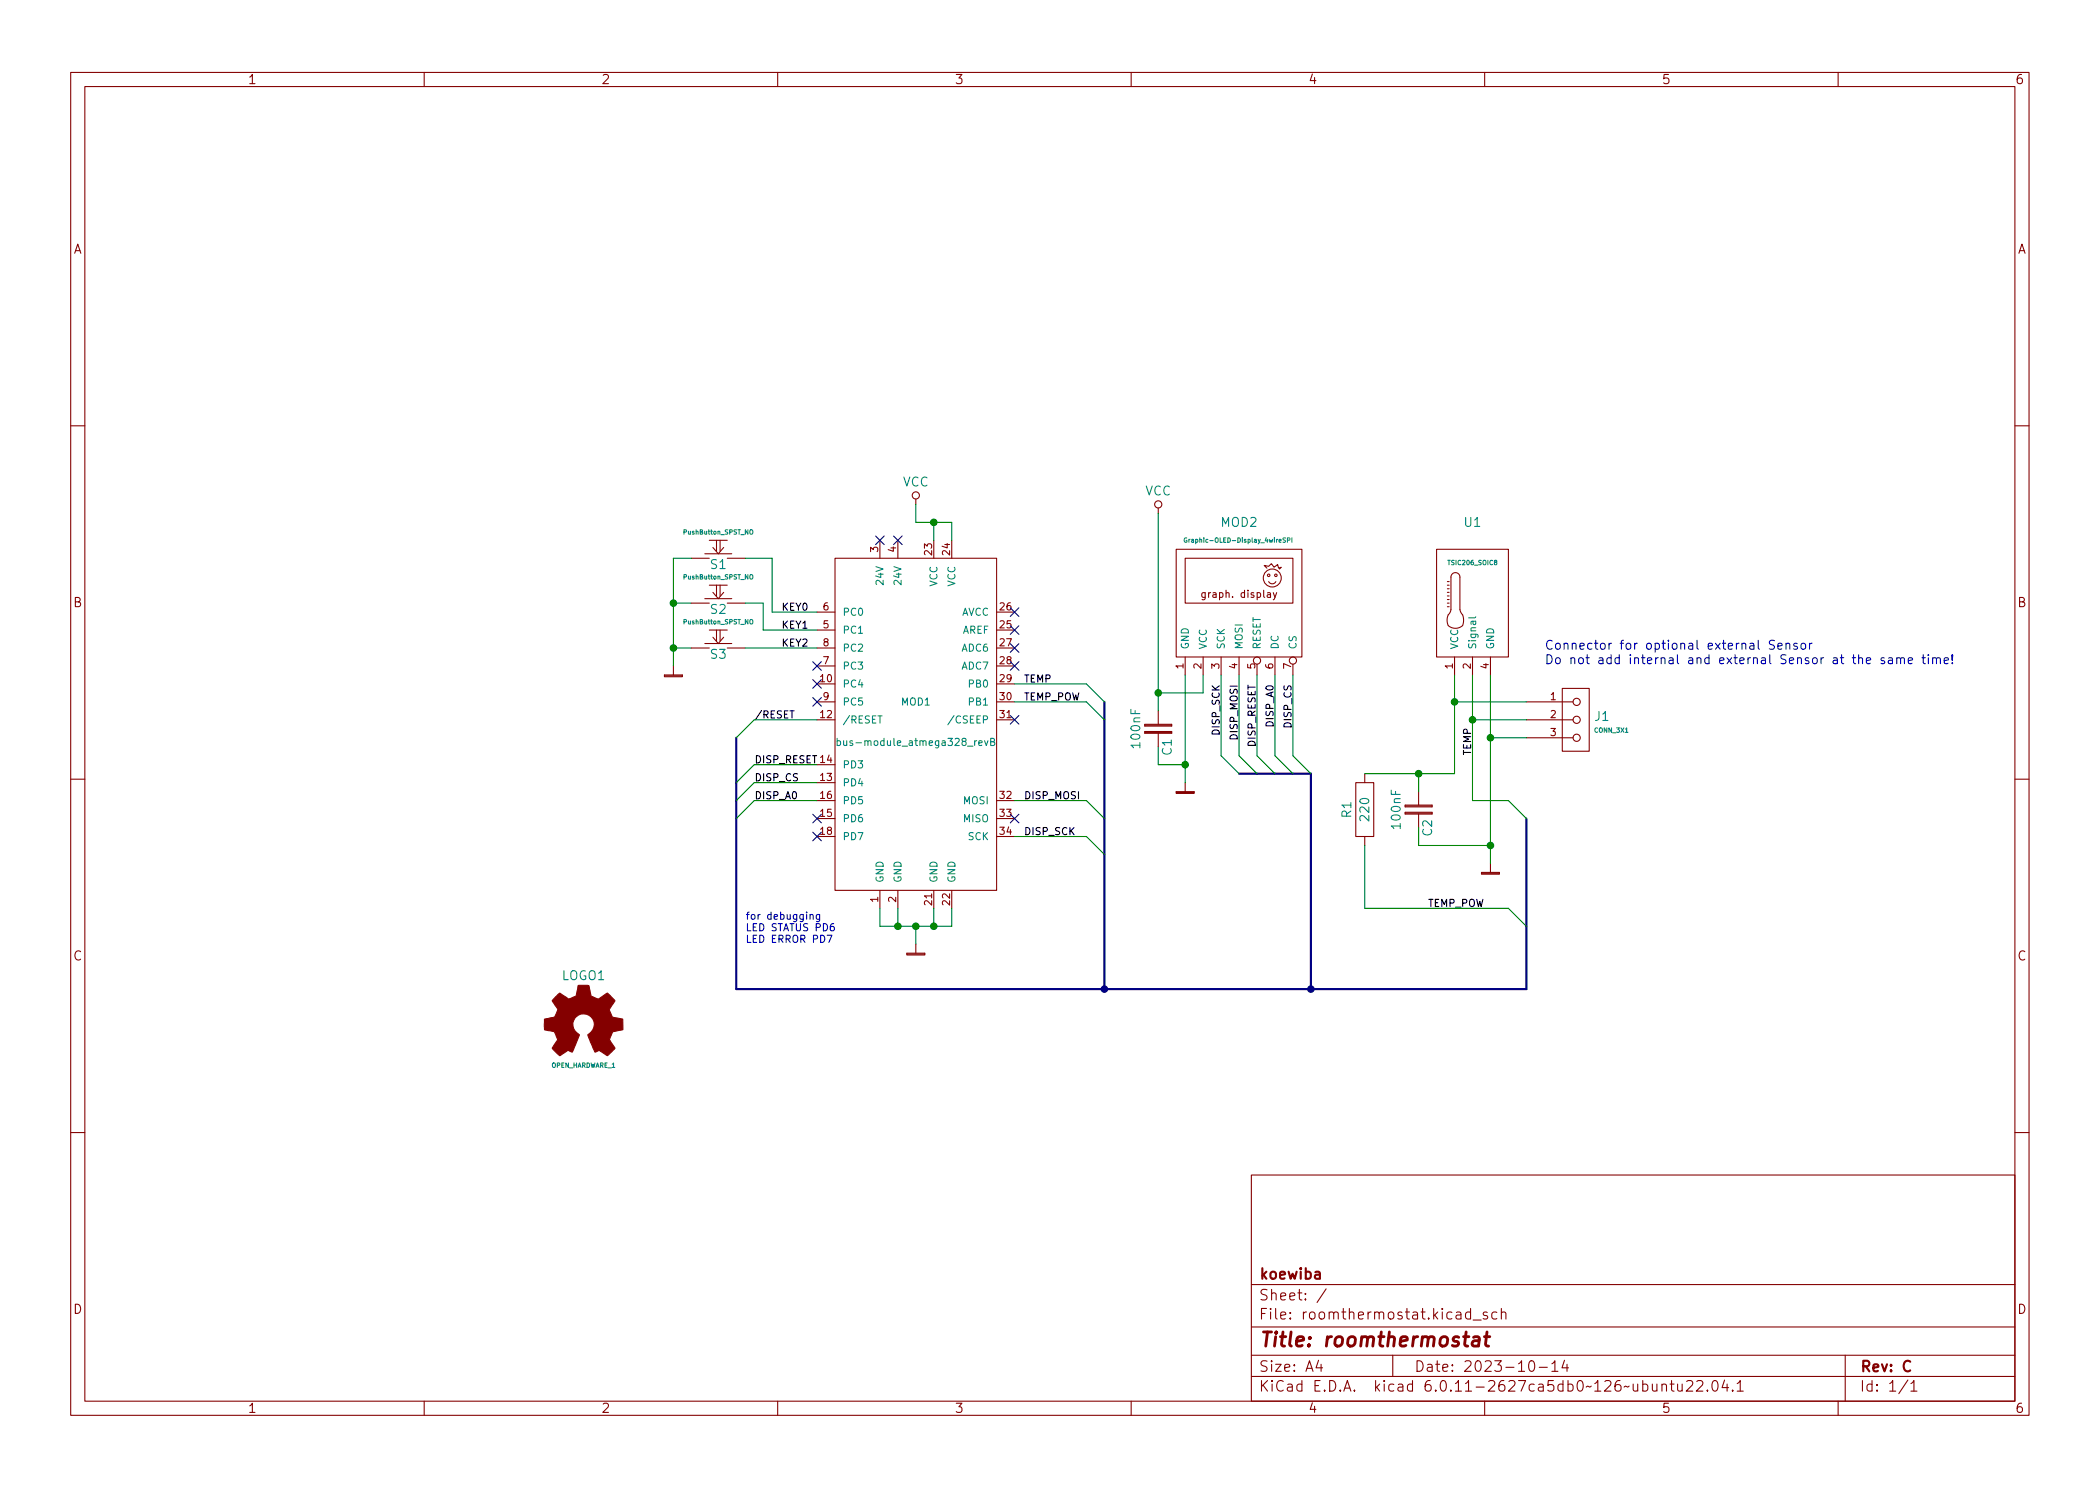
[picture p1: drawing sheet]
<svg xmlns="http://www.w3.org/2000/svg" width="297mm" height="210mm" viewBox="0 0 297 210" stroke-linecap="round" stroke-linejoin="round" font-family="sans-serif">
<g fill="none" stroke="#840000" stroke-width=".15">
<path d="M10 10.2h277v190.1h-277zM12 12.2h273v186.1h-273zM60 10.2v2M110 10.2v2M160 10.2v2M210 10.2v2M260 10.2v2M10 60.2h2M97.8 79h2.5M99.7 78.4h3.8M100.3 76.4h2.6M100.8 77.5l.8 .9 .8-.9"/>
<path d="M101.3 76.4v1.6M101.9 76.4v1.6M102.9 79h2.5M118.1 79h22.9v47h-22.9zM124.5 76.4v2.6M127 76.4v2.6M129.5 70.6v.8M132.1 76.4v2.6M134.6 76.4v2.6M163.8 71.9v.7M166.4 77.7h17.7v15.3h-17.7zM167.6 79h15.3v6.3h-15.3z"/>
<path d="M203.2 77.7h10.2v15.3h-10.2zM285 60.2h2M94 95.6h2.5M94 95.5h2.5v.3h-2.5zM95.2 94.2v1.3M97.8 85.3h2.5M97.8 91.7h2.5M99.7 84.7h3.8M99.7 91.1h3.8M100.3 82.8h2.6M100.3 89.1h2.6M100.8 83.8l.8 .9 .8-.9"/>
<path d="M100.8 90.2l.8 .9 .8-.9M101.3 82.8v1.5M101.3 89.1v1.6M101.9 82.8v1.5M101.9 89.1v1.6M102.9 85.3h2.5M102.9 91.7h2.5M115.6 99.3h2.5M115.6 96.8h2.5M115.6 89.1h2.5M115.6 86.6h2.5M115.6 91.7h2.5"/>
<path d="M115.6 94.2h2.5M141 99.3h2.5M141 96.8h2.5M141 89.1h2.5M141 86.6h2.5M141 91.7h2.5M141 94.2h2.5M167.6 93v2.5M170.2 93v2.5M172.7 93v2.5M174.3 84.4v.1M175.3 93v2.5"/>
<path d="M177.8 94v1.5M179.2 80.4l-.4-.4 .7 .1 .3-.3 .4 .5 .5-.4 .1 .5 .4-.1-.2 .2M179.5 82.3a.57 .57 0 0 0 .5 .3 .57 .57 0 0 0 .5-.3M180.1 83.9l.2 .6M180.3 93v2.5M180.6 83.9l-.4 .9-.1 .1M182.9 94v1.5M204.7 85.8h.3M204.7 85.3h.3M204.7 84.8h.3M204.7 84.3h.3M204.7 83.8h.3"/>
<path d="M204.7 83.3h.3M204.7 82.8h.3M204.7 82.3h.3M205.4 81.2a.64 .64 0 0 1 .7-.1 .64 .64 0 0 1 .4 .6l.1 4.8a1.93 1.93 0 0 1 .2 2.1 1.43 1.43 0 0 1-2-.2 1.9 1.9 0 0 1 .4-1.9v-4.9zM205.7 93v2.5M208.3 93v2.5M210.8 93v2.5M215.9 99.3h6.6M221 97.4h3.8v8.9h-3.8zM10 110.2h2M115.6 101.8h2.5M115.6 110.7h2.5"/>
<path d="M115.6 108.2h2.5M115.6 115.8h2.5M115.6 113.3h2.5M115.6 118.4h2.5M141 101.8h2.5M141 115.8h2.5M141 113.3h2.5M141 118.4h2.5M142.4 101.5h.6M161.9 102.6h3.8M161.9 102.5h3.8v.2h-3.8M161.9 103.5h3.8v.3h-3.8"/>
<path d="M161.9 103.6h3.8M163.8 100.6v1.9M163.8 103.8v1.9M166.4 112.1h2.5M166.4 112h2.5v.3h-2.5zM167.6 110.7v1.3M191.8 110.7h2.5v7.7h-2.5zM193 109.5v1.2M193 118.4v1.2M198.8 114h3.8M198.8 113.9h3.8v.3h-3.8M198.8 114.9h3.8v.3h-3.8"/>
<path d="M198.8 115.1h3.8M200.7 112v1.9M200.7 115.2v1.9M215.9 101.8h6.6M215.9 104.4h6.6M285 110.2h2M124.5 126v2.5M127 126v2.5M128.3 135h2.5M128.3 134.9h2.5v.2h-2.5zM129.5 133.6v1.3M131.8 126.5v.6"/>
<path d="M132.1 126v2.5M134.6 126v2.5M209.5 123.6h2.6M209.5 123.4h2.6v.3h-2.6zM210.8 122.2v1.2M10 160.2h2M177 166.3h108v32h-108zM285 160.2h2M60 198.3v2M110 198.3v2M160 198.3v2M177 194.8h108"/>
<path d="M177 191.8h108M177 187.8h108M177 181.8h108M182.5 186.5l.1 .1h-.1h-.1l.1-.1v.1M182.5 185.7l.1 .1h-.1h-.1l.1-.1v.1M184.6 183.8l.1 .1h-.1v-.1v.1M184.6 183l.1 .1h-.1v-.1v.1M187.6 182.4l-1.3 1.9M197 191.8v3M208.4 186.8h1.1M210 198.3v2M210.4 185.7l-.4-.1-.2 .2 .1 .3 .5 .1v.1v.3h-.2h-.4"/>
<path d="M211.7 185.7l-.4-.1-.3 .3v.4l.1 .3h.2h.4M212.4 185.8a.37 .37 0 0 1 .6 0v.8M212.4 185.1v1.5M217.7 193.5h1.2M219.5 193l.4-.5v1.5M219.5 194h.9M221.3 192.5l-.4 1h1M221.6 193v1M238.6 195.5l.2-.2 .5 .1a.41 .41 0 0 1 .1 .6l-.9 .8h.9M240 195.5l.2-.2 .5 .1a.41 .41 0 0 1 .1 .6l-.9 .8h1M241.5 196.7l.1 .1h-.1h-.1l.1-.1v.1M242.4 195.4a.36 .36 0 0 1 .5 .2 .77 .77 0 0 1-.4 1.2 1 1 0 0 1-.1-1.4z"/>
<path d="M243.9 195.3l-.3 1h.9M244.3 195.8v1M245.1 196.7v.1h-.1l.1-.1v.1M245.7 195.8l.4-.5v1.5M245.7 196.8h.9M260 198.3v2M261 191.8v6.5M270.3 195.8l.4-.5v1.5M270.3 196.8h.9"/>
<circle cx="129.5" cy="70.1" r=".51"/>
<circle cx="163.8" cy="71.4" r=".51"/>
<circle cx="177.8" cy="93.5" r=".51"/>
<circle cx="179.5" cy="81.4" r=".18"/>
<circle cx="180" cy="81.8" r="1.27"/>
<circle cx="180.5" cy="81.4" r=".18"/>
<circle cx="182.9" cy="93.5" r=".51"/>
<circle cx="223" cy="99.3" r=".51"/>
<circle cx="223" cy="104.4" r=".51"/>
<circle cx="223" cy="101.8" r=".51"/>
</g>
<path d="M210 189.1h.7M210.3 188.5l-.2 1.7 .1 .2 .4 .1" fill="none" stroke="#840000" stroke-width=".4"/>
<g fill="none" stroke="#008484" stroke-width=".15">
<path d="M106.1 75h.1h.3l-.1 .6-.3-.1zM180.6 76.3v.4M180.7 76.3l-.1 .1M180.9 76.5h.3v-.2l-.3 .1 .1 .3h.2M181.8 76.1l-.3 .1a.27 .27 0 0 0 .3 .3v.2h-.3M182.1 76.4h.3v-.2l-.3-.1v.6M182.7 76.1v.6M211.5 79.5l-.1-.1 .1-.1h.2v.2a.25 .25 0 0 0-.3 .1 .25 .25 0 0 0 0 .3h.3v-.2l-.1-.2M106.1 81.4l.1-.1 .3 .1-.1 .5-.3-.1zM106.1 87.7h.1h.3l-.1 .6-.3-.1zM208.7 87.3l-.1 .1h-.9M124.2 101.3h.6"/>
<path d="M136.8 105.6h.8M137.9 104.8v.7M138.2 104.8l-.3 .2M138.4 105.1l.5-.1v-.1l-.3-.1-.2 .2 .1 .4h.4M139.1 101.8h.5l.1-.2-.1-.2-.5-.1v1M139.3 104.8l.2 .7 .2-.7M140.1 105l.5-.1 .1-.1-.1-.2-.5-.1v1h.4l.2-.1v-.3l-.2-.1M160 100.4v.6h1.2M196.8 111.8v.6h1.3M229.9 103.6h.4"/>
</g>
<path d="M78.6 141l.6-.5 1.2 .8h.3l.8-.4 .3-1.5h1.3h.2l.3 1.5 1 .5 1.3-.9 1.1 1-.2 .3a1.79 1.79 0 0 0-.6 1.2l.4 .9 1.5 .3v1.5l-1.4 .3-.5 1.1 .8 1.2-.1 .2-1 .9-1.2-.8-.5 .3-1.1-2.5a1.54 1.54 0 0 0 .4-2.6 1.54 1.54 0 0 0-2.5 1 1.97 1.97 0 0 0 1 1.6l-1.1 2.5-.6-.3-1.2 .7-1-1 .8-1.2-.5-1.1-1.4-.3v-1.5l1.2-.2a.83 .83 0 0 0 .6-.8l.1-.4-.8-1.2z" fill="#840000" stroke="#840000" stroke-width=".15"/>
<path d="M111.7 100.6h.6" fill="none" stroke="#000" stroke-width=".15"/>
<g fill="none" stroke="#0000c2" stroke-width=".15">
<path d="M227.6 91v.9M228 91l-.3 .1-.1 .2M237.3 92.6v1.1l.1 .2M240 90.6v1.1l.2 .2M248.7 90.6v1.1l.2 .2M250.3 92.6v1.1l.2 .2M252.6 92.7l-.5-.1-.2 .3 .1 .3 .6 .2v.4l-.2 .1-.5-.1M259.3 93.1h.5l.1 .8M259.9 93.4h-.4a.25 .25 0 0 0-.2 .3 .25 .25 0 0 0 .2 .2l.4-.1M262 93.1h.5M262.2 92.6v1.1v.1l.3 .1M266.5 93.1h-.3l-.2 .1 .1 .2 .4 .1v.3h-.5"/>
<path d="M271.9 93.1h.4M272 92.6v1.1l.1 .1 .2 .1M115.9 129.4v.8l-.2 .2h-.2M115.9 129.4h-.3l-.1 .2v.4h.4"/>
</g>
<path d="M156.2 99.3v40.6M104.1 104.4v35.5h111.8v-24.1M175.3 109.5h10.1v30.4" fill="none" stroke="#000084" stroke-width=".3"/>
<g fill="none" stroke="#008400" stroke-width=".15">
<path d="M97.8 79h-2.6v15.2M105.4 79h3.8v7.6h6.4M129.5 71.4v2.5h5.1v2.5M132.1 73.9v2.5M163.8 72.6v28M95.2 91.7h2.6M95.2 85.3h2.6M105.4 91.7h10.2M105.4 85.3h2.5v3.8h7.7M143.5 99.3h10.2l2.5 2.5M143.5 96.8h10.2l2.5 2.5M167.6 95.5v15.2"/>
<path d="M170.2 95.5v2.5h-6.4M172.7 95.5v11.4l2.6 2.6M175.3 95.5v11.4l2.5 2.6M177.8 95.5v11.4l2.5 2.6M180.3 95.5v11.4l2.6 2.6M182.9 95.5v11.4l2.5 2.6M205.7 99.3h10.2M205.7 95.5v14h-12.7M208.3 95.5v17.8h5.1l2.5 2.5M210.8 95.5v26.7M115.6 113.3h-8.9l-2.6 2.5M115.6 110.7h-8.9l-2.6 2.6"/>
<path d="M115.6 101.8h-8.9l-2.6 2.6M115.6 108.2h-8.9l-2.6 2.5M143.5 113.3h10.2l2.5 2.5M143.5 118.4h10.2l2.5 2.5M163.8 105.7v2.5h3.8M193 119.6v8.9h20.4l2.5 2.6M200.7 109.5v2.5M200.7 117.1v2.5h10.1M208.3 101.8h7.6M210.8 104.4h5.1M124.5 128.5v2.6h10.1v-2.6M127 128.5v2.6"/>
<path d="M129.5 131.1v2.5M132.1 128.5v2.6"/>
</g>
<g fill="none" stroke="#000084" stroke-width=".15">
<path d="M123.9 75.8l1.2 1.3M125.1 75.8l-1.2 1.3M126.4 75.8l1.2 1.3M127.6 75.8l-1.2 1.3M115 96.2l1.2 1.2M115 93.6l1.2 1.2M115 98.7l1.2 1.2M116.2 96.2l-1.2 1.2M116.2 93.6l-1.2 1.2M116.2 98.7l-1.2 1.2M142.9 86l1.2 1.2M142.9 88.5l1.2 1.3"/>
<path d="M142.9 91.1l1.2 1.2M142.9 93.6l1.2 1.2M144.1 86l-1.2 1.2M144.1 88.5l-1.2 1.3M144.1 91.1l-1.2 1.2M144.1 93.6l-1.2 1.2M115 117.7l1.2 1.3M115 115.2l1.2 1.2M116.2 117.7l-1.2 1.3M116.2 115.2l-1.2 1.2M142.9 115.2l1.2 1.2M142.9 101.2l1.2 1.3"/>
<path d="M144.1 115.2l-1.2 1.2M144.1 101.2l-1.2 1.3"/>
</g>
<g fill="#008400" stroke="#008400" stroke-width=".15">
<circle cx="95.2" cy="85.3" r=".46"/>
<circle cx="95.2" cy="91.7" r=".46"/>
<circle cx="132.1" cy="73.9" r=".46"/>
<circle cx="163.8" cy="98" r=".46"/>
<circle cx="167.6" cy="108.2" r=".46"/>
<circle cx="210.8" cy="119.6" r=".46"/>
<circle cx="208.3" cy="101.8" r=".46"/>
<circle cx="205.7" cy="99.3" r=".46"/>
<circle cx="210.8" cy="104.4" r=".46"/>
<circle cx="200.7" cy="109.5" r=".46"/>
<circle cx="127" cy="131.1" r=".46"/>
<circle cx="129.5" cy="131.1" r=".46"/>
<circle cx="132.1" cy="131.1" r=".46"/>
</g>
<g fill="#000084" stroke="#000084" stroke-width=".15">
<circle cx="156.2" cy="139.9" r=".46"/>
<circle cx="185.4" cy="139.9" r=".46"/>
</g>
<g font-size="2.8" fill="#840000">
<text x="178" y="191.2">Title:</text>
<text x="187.3" y="191.2">roomthermostat</text>
</g>
<g font-size="2.1" fill="#840000">
<text x="178" y="184.5">Sheet:</text>
<text x="178" y="181.5">koewiba</text>
<text x="178" y="187.2">File:</text>
<text x="184.4" y="187.2">roomthermostat.kicad_sch</text>
<text x="178" y="197.4">KiCad</text>
<text x="178" y="194.6">Size:</text>
<text x="184.7" y="194.6">A4</text>
<text x="185.7" y="197.4">E.D.A.</text>
<text x="194.6" y="197.4">kicad</text>
<text x="200" y="194.6">Date:</text>
<text x="201.8" y="197.4">6.0.11-2627ca5db0~126~ubuntu22.04.1</text>
<text x="207" y="194.6">2023-10-14</text>
<text x="263" y="194.6">Rev:</text>
<text x="263" y="197.4">Id:</text>
<text x="267.1" y="197.4">1/1</text>
<text x="269.1" y="194.6">C</text>
</g>
<g font-size="1.8" fill="#840000">
<text x="35" y="12.3">1</text>
<text x="85" y="12.3">2</text>
<text x="135" y="12.3">3</text>
<text x="185" y="12.3">4</text>
<text x="235" y="12.3">5</text>
<text x="285" y="12.3">6</text>
<text x="10.4" y="36.3">A</text>
<text x="285.4" y="36.3">A</text>
<text x="10.3" y="86.3">B</text>
<text x="285.3" y="86.3">B</text>
<text x="10.3" y="136.3">C</text>
<text x="285.3" y="136.3">C</text>
<text x="10.3" y="186.3">D</text>
<text x="285.3" y="186.3">D</text>
<text x="35" y="200.3">1</text>
<text x="85" y="200.3">2</text>
<text x="135" y="200.3">3</text>
<text x="185" y="200.3">4</text>
<text x="235" y="200.3">5</text>
<text x="285" y="200.3">6</text>
</g>
<g font-size="1.8" fill="#008484">
<text x="127.6" y="69.2">VCC</text>
<text x="161.9" y="70.5">VCC</text>
<text x="172.6" y="74.9">MOD2</text>
<text x="206.9" y="74.9">U1</text>
<text x="100.3" y="80.9">S1</text>
<text x="100.3" y="87.2">S2</text>
<text x="100.3" y="93.6">S3</text>
<text x="161.7" y="106.1" transform="rotate(-90 161.7 106.1)">100nF</text>
<text x="166.1" y="107" transform="rotate(-90 166.1 107)">C1</text>
<text x="225.4" y="102.4">J1</text>
<text x="191.5" y="115.9" transform="rotate(-90 191.5 115.9)">R1</text>
<text x="194.1" y="116.4" transform="rotate(-90 194.1 116.4)">220</text>
<text x="198.5" y="117.6" transform="rotate(-90 198.5 117.6)">100nF</text>
<text x="203" y="118.5" transform="rotate(-90 203 118.5)">C2</text>
<text x="79.4" y="139.1">LOGO1</text>
</g>
<g font-size="1.8" fill="#0000c2">
<text x="218.4" y="91.9">Connector</text>
<text x="218.4" y="94">Do</text>
<text x="222" y="94">not</text>
<text x="226.1" y="94">add</text>
<text x="229.1" y="91.9">for</text>
<text x="230.7" y="94">internal</text>
<text x="232.9" y="91.9">optional</text>
<text x="239.1" y="94">and</text>
<text x="241.8" y="91.9">external</text>
<text x="243.7" y="94">external</text>
<text x="250.6" y="91.9">Sensor</text>
<text x="252.5" y="94">Sensor</text>
<text x="260" y="94">at</text>
<text x="263" y="94">the</text>
<text x="267.1" y="94">same</text>
<text x="273.2" y="94">time!</text>
</g>
<g font-size="1.4" fill="#840000">
<text x="124.2" y="78.3" transform="rotate(-90 124.2 78.3)">3</text>
<text x="126.7" y="78.3" transform="rotate(-90 126.7 78.3)">4</text>
<text x="131.8" y="78.8" transform="rotate(-90 131.8 78.8)">23</text>
<text x="134.4" y="78.8" transform="rotate(-90 134.4 78.8)">24</text>
<text x="116.3" y="88.9">5</text>
<text x="116.3" y="86.4">6</text>
<text x="141.2" y="88.9">25</text>
<text x="141.2" y="86.4">26</text>
<text x="169.7" y="84.9">graph.</text>
<text x="175.4" y="84.9">display</text>
<text x="116.3" y="94">7</text>
<text x="116.3" y="91.4">8</text>
<text x="141.2" y="91.4">27</text>
<text x="141.2" y="94">28</text>
<text x="167.4" y="94.8" transform="rotate(-90 167.4 94.8)">1</text>
<text x="169.9" y="94.8" transform="rotate(-90 169.9 94.8)">2</text>
<text x="172.5" y="94.8" transform="rotate(-90 172.5 94.8)">3</text>
<text x="175" y="94.8" transform="rotate(-90 175 94.8)">4</text>
<text x="177.5" y="94.8" transform="rotate(-90 177.5 94.8)">5</text>
<text x="180.1" y="94.8" transform="rotate(-90 180.1 94.8)">6</text>
<text x="182.6" y="94.8" transform="rotate(-90 182.6 94.8)">7</text>
<text x="205.5" y="94.8" transform="rotate(-90 205.5 94.8)">1</text>
<text x="208" y="94.8" transform="rotate(-90 208 94.8)">2</text>
<text x="210.6" y="94.8" transform="rotate(-90 210.6 94.8)">4</text>
<text x="115.8" y="96.5">10</text>
<text x="115.8" y="101.6">12</text>
<text x="116.3" y="99.1">9</text>
<text x="141.2" y="96.5">29</text>
<text x="141.2" y="99.1">30</text>
<text x="141.2" y="101.6">31</text>
<text x="219.1" y="99.1">1</text>
<text x="219.1" y="101.6">2</text>
<text x="219.1" y="104.1">3</text>
<text x="115.8" y="110.5">13</text>
<text x="115.8" y="113">16</text>
<text x="141.2" y="113">32</text>
<text x="115.8" y="115.6">15</text>
<text x="115.8" y="118.1">18</text>
<text x="141.2" y="115.6">33</text>
<text x="141.2" y="118.1">34</text>
<text x="124.2" y="127.8" transform="rotate(-90 124.2 127.8)">1</text>
<text x="126.7" y="127.8" transform="rotate(-90 126.7 127.8)">2</text>
<text x="131.8" y="128.3" transform="rotate(-90 131.8 128.3)">21</text>
<text x="134.4" y="128.3" transform="rotate(-90 134.4 128.3)">22</text>
</g>
<g font-size="1.4" fill="#008484">
<text x="125.3" y="83" transform="rotate(-90 125.3 83)">24V</text>
<text x="127.8" y="83" transform="rotate(-90 127.8 83)">24V</text>
<text x="132.9" y="83.1" transform="rotate(-90 132.9 83.1)">VCC</text>
<text x="135.4" y="83.1" transform="rotate(-90 135.4 83.1)">VCC</text>
<text x="119.1" y="90">PC1</text>
<text x="119.1" y="87.4">PC0</text>
<text x="136" y="87.4">AVCC</text>
<text x="136.1" y="90">AREF</text>
<text x="119.1" y="95">PC3</text>
<text x="119.1" y="92.5">PC2</text>
<text x="135.9" y="92.5">ADC6</text>
<text x="135.9" y="95">ADC7</text>
<text x="168.5" y="91.9" transform="rotate(-90 168.5 91.9)">GND</text>
<text x="171" y="91.9" transform="rotate(-90 171 91.9)">VCC</text>
<text x="173.5" y="91.9" transform="rotate(-90 173.5 91.9)">SCK</text>
<text x="176.1" y="91.9" transform="rotate(-90 176.1 91.9)">MOSI</text>
<text x="178.6" y="91.9" transform="rotate(-90 178.6 91.9)">RESET</text>
<text x="181.2" y="91.9" transform="rotate(-90 181.2 91.9)">DC</text>
<text x="183.7" y="91.9" transform="rotate(-90 183.7 91.9)">CS</text>
<text x="206.6" y="91.9" transform="rotate(-90 206.6 91.9)">VCC</text>
<text x="209.1" y="91.9" transform="rotate(-90 209.1 91.9)">Signal</text>
<text x="211.6" y="91.9" transform="rotate(-90 211.6 91.9)">GND</text>
<text x="119.1" y="97.6">PC4</text>
<text x="119.1" y="100.1">PC5</text>
<text x="127.4" y="100.1">MOD1</text>
<text x="136.8" y="97.6">PB0</text>
<text x="136.8" y="100.1">PB1</text>
<text x="118.1" y="105.8">bus-module_atmega328_revB</text>
<text x="119.1" y="102.7">/RESET</text>
<text x="133.9" y="102.7">/CSEEP</text>
<text x="119.1" y="111.6">PD4</text>
<text x="119.1" y="109">PD3</text>
<text x="119.1" y="116.6">PD6</text>
<text x="119.1" y="114.1">PD5</text>
<text x="119.1" y="119.2">PD7</text>
<text x="136.1" y="114.1">MOSI</text>
<text x="136.1" y="116.6">MISO</text>
<text x="136.8" y="119.2">SCK</text>
<text x="125.3" y="125" transform="rotate(-90 125.3 125)">GND</text>
<text x="127.8" y="125" transform="rotate(-90 127.8 125)">GND</text>
<text x="132.9" y="125" transform="rotate(-90 132.9 125)">GND</text>
<text x="135.4" y="125" transform="rotate(-90 135.4 125)">GND</text>
</g>
<g font-size="1.4">
<text x="110.5" y="86.4">KEY0</text>
<text x="110.5" y="88.9">KEY1</text>
<text x="110.5" y="91.5">KEY2</text>
<text x="106.7" y="101.6">/RESET</text>
<text x="144.8" y="96.6">TEMP</text>
<text x="144.8" y="99.1">TEMP_POW</text>
<text x="106.7" y="108">DISP_RESET 14</text>
<text x="172.5" y="104.2" transform="rotate(-90 172.5 104.2)">DISP_SCK</text>
<text x="175.1" y="104.9" transform="rotate(-90 175.1 104.9)">DISP_MOSI</text>
<text x="177.6" y="105.8" transform="rotate(-90 177.6 105.8)">DISP_RESET</text>
<text x="180.1" y="103" transform="rotate(-90 180.1 103)">DISP_A0</text>
<text x="182.7" y="103.2" transform="rotate(-90 182.7 103.2)">DISP_CS</text>
<text x="208.1" y="106.9" transform="rotate(-90 208.1 106.9)">TEMP</text>
<text x="106.7" y="113.1">DISP_A0</text>
<text x="106.7" y="110.5">DISP_CS</text>
<text x="144.8" y="113.1">DISP_MOSI</text>
<text x="144.8" y="118.2">DISP_SCK</text>
<text x="201.9" y="128.3">TEMP_POW</text>
</g>
<g font-size="1.4" fill="#0000c2">
<text x="105.4" y="130.1">for</text>
<text x="105.4" y="131.8">LED STATUS PD6</text>
<text x="108.5" y="130.1">debugging</text>
<text x="105.4" y="133.4">LED ERROR PD7</text>
</g>
<g font-size=".9" fill="#008484">
<text x="96.5" y="75.8">PushButton_SPST_NO</text>
<text x="167.3" y="77">Graphic-OLED-Display_4wireSPI</text>
<text x="96.5" y="82.2">PushButton_SPST_NO</text>
<text x="204.6" y="80.1">TSIC206_SOIC8</text>
<text x="96.5" y="88.5">PushButton_SPST_NO</text>
<text x="225.4" y="103.8">CONN_3X1</text>
<text x="77.9" y="151.3">OPEN_HARDWARE_1</text>
</g>
</svg>
